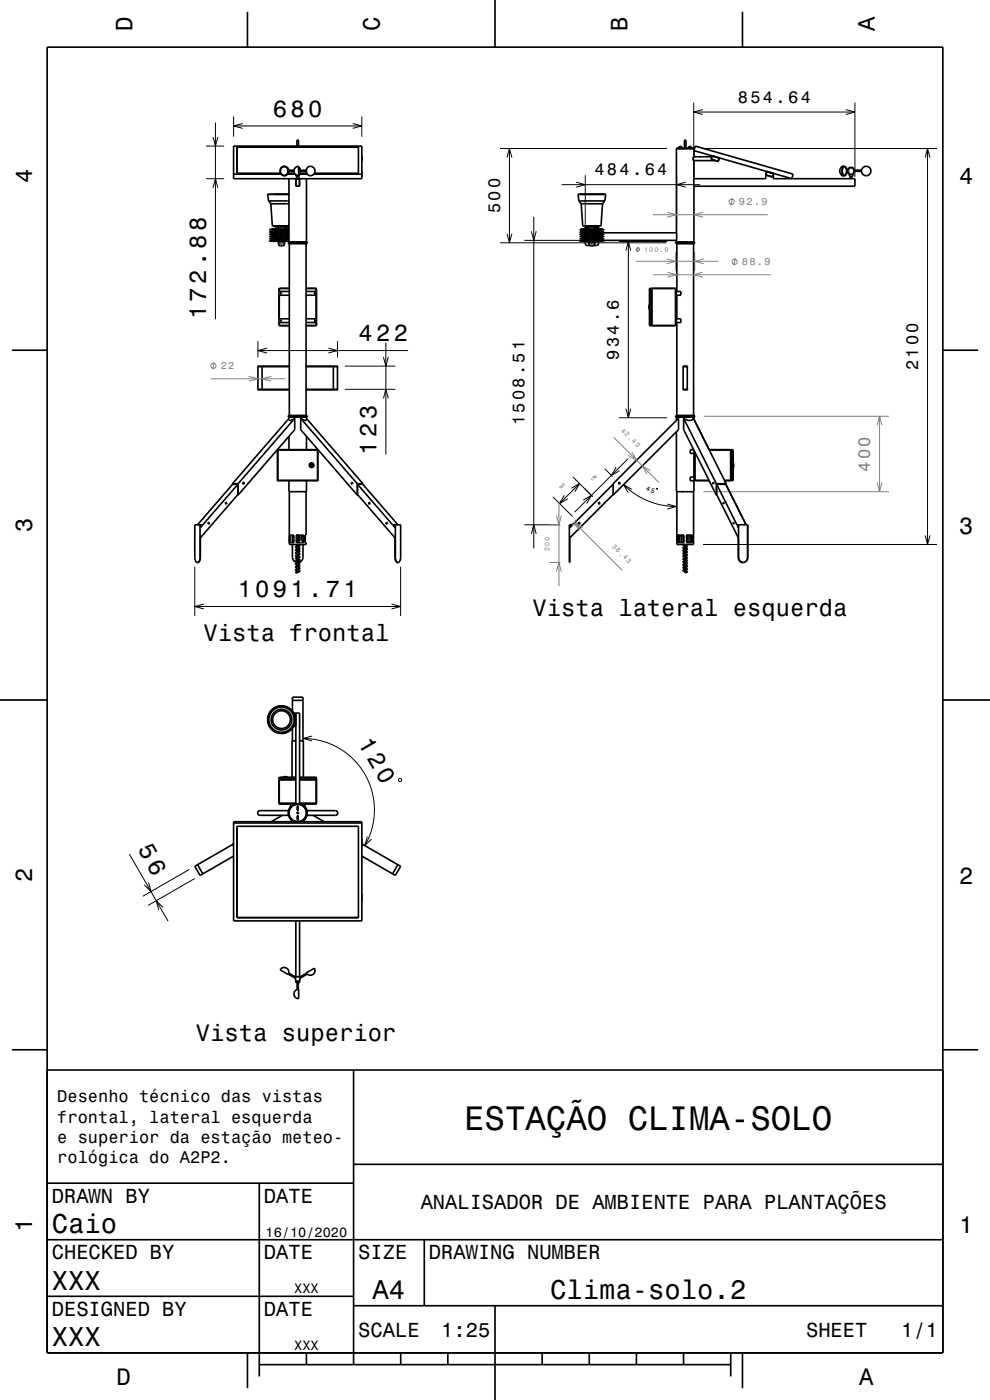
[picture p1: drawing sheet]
<svg xmlns="http://www.w3.org/2000/svg" width="210mm" height="297mm" viewBox="0 0 210 297" stroke-linecap="round" stroke-linejoin="round" font-family="sans-serif">
<g fill="none" stroke="#000" stroke-width=".21">
<path d="M43.7 37.9h3.9M43.7 31h3.9M45.2 29.1l.5 1.9 .5-1.9M45.2 39.8l.5-1.9 .5 1.9M45.7 26v41.7M49.5 24.7v4.3M49.5 26.7h27.3M51.5 26.2l-2 .5 2 .5M61.1 36.2v.1M63 29.7h.3M74.8 26.2l2 .5-2 .5M76.8 24.7v4.3"/>
<path d="M106.1 31.5h35.4M107.5 33.4l.6-1.9 .5 1.9M108.1 31.5v20M119.1 39.2h29.4M122.2 38.7l1.9 .5-1.9 .5M124.1 37.2v11.8M143.5 37.2v11.8M143.9 31.3h.8M145.2 29.7h.3M145.5 38.7l-2 .5 2 .5M146 31.3h.7M147.2 21.8v15.7"/>
<path d="M147.2 23.8h34.1M149.1 23.3l-1.9 .5 1.9 .5M149.2 31.5h49.6M179.4 23.3l1.9 .5-1.9 .5M181.3 21.8v15.7M196.2 33.4l.6-1.9 .5 1.9M196.8 31.5v84M57.2 48.7h4.1M57.2 49.2h4.1M57.2 49.7h4.1M57.2 50.1h4.1M57.2 50.6h4.1"/>
<path d="M57.2 51.1h4.1M57.4 51h3.9M57.4 48.6h3.9M57.4 49.1h3.9M57.4 49.6h3.9M57.4 50.1h3.9M57.4 50.5h3.9M57.8 47.9h3.5M58.8 48.4h1.8M59.1 51.5h1.2M59.1 51.8h1.2M59.7 48v.1"/>
<path d="M61.3 51.3h3.7M61.4 51.7h3.5M106.1 51.5h35.2M107.5 49.6l.6 1.9 .5-1.9M111.2 51h16.7M112.7 49.1l.5 1.9 .5-1.9M113.2 46v70.3M123 48.7h5.1M123 49.2h5.1M123 49.7h5.1M123 50.1h5.1M123 50.6h5.1"/>
<path d="M123 51.1h5.1M123.2 48.6h4.7M123.2 49.1h4.7M123.2 49.6h4.7M123.2 50.1h4.7M123.2 50.5h4.7M123.6 47.9h3.9M124.1 48.3h.8M124.6 48.4h1.9M124.9 51.8h1.3M126.2 48.3h.7M131.3 51.2h10.2"/>
<path d="M132.8 53.2l.5-2 .5 2M133.3 51.2v37.4M143.5 51.3h3.7M143.6 51.7h3.5M54.7 72.4v3.4M54.7 74.4h31.9M55.1 77.7v.1M56.6 73.9l-1.9 .5 1.9 .5M59.2 61.3h2.2M59.2 69h2.2M59.3 61.1v.7M59.3 62.6v5"/>
<path d="M59.3 68.4v.7M64.9 61.3h2.2M64.9 69h2.2M67 61.1v.7M67 62.6v5M67 68.4v.7M69.7 73.9l1.9 .5-1.9 .5M71.1 77.7v.1M71.6 72.4v3.4M73.1 77.7h10.7M81.3 75.7l.5 2 .6-2M81.8 72.7v23.7"/>
<path d="M137.8 61.3h5.6M137.8 69h5.6M137.9 61.1v8M143.2 61.1v8M55.1 82.6v.1M58.9 95.5h8.5M59 95.4v6.6M61.3 88.6h3.7M61.4 88.1h3.5M67.3 95.4v6.6M71.1 82.6v.1M73.1 82.6h10.7"/>
<path d="M81.3 84.5l.5-1.9 .6 1.9M128.3 99.4l1.6 1.7M130.7 99.1l-1 1.8 1.7-1M131.3 88.6h10.2M132.8 86.7l.5 1.9 .5-1.9M133.2 97.3l-11.3 11.3M143.5 88.6h3.7M143.6 88.1h3.5M147.5 96.1v5.9M150.5 95.5h5M155.4 95.4v6.6M42.4 118.2h.1"/>
<path d="M58.9 101.8h8.5M62.1 113.5v1.4v-1.4M63.9 113.7h.5M63.9 114.7h.5M83.8 118.2h.1M111.2 111.3h7.6M112.7 113.3l.5-2 .5 2M117.3 105.4l4.2 4.2M119.7 105.1l-1 1.7 1.7-1M120.8 118.2h.1M121.2 103.6l1.7-1-1 1.7M121.5 101.2l4.2 4.1"/>
<path d="M122.9 102.6l-4.2 4.2M123.7 106.1l1.8-1-1 1.7M132.3 102.8l2.5 2.1 2.6 1.4 2.9 .8 3.2 .4M134 103.8l-1.7-1 1 1.7M139.3 103.6l.2 .2zM141.6 106.9l1.9 .6-1.9 .5M143.5 106.3v3.2M145 113.5v1.4M145.7 113.5v1.4M147.3 101.8h3.1M149.1 115.5h49.7M153.6 101.8h1.9"/>
<path d="M156.6 118.2h.1M196.2 113.6l.6 1.9 .5-1.9M41.3 120.2v10.5M41.3 128.7h43.7M43.2 128.2l-1.9 .5 1.9 .5M83.1 128.2l1.9 .5-1.9 .5M85 120.2v10.5M62.5 151.3v.5M62.5 153.6v.5M64.3 156.7l2 .1 1.9 .4 2.1 .7 1.6 .8 1.5 1 1.5 1.3 1.3 1.5 1.1 1.6 .9 1.8 .7 1.9 .4 2 .1 2-.1 2.2-.4 2-.6 1.6-.9 1.8M66.2 156.1l-1.9 .6 1.9 .5M59.2 165.1h3.5"/>
<path d="M59.2 170.3h3.5M59.3 164.9v5.6M62.7 170.5a1.98 1.98 0 0 0-1.5 1.8 1.98 1.98 0 0 0 1.1 2M63 171.1v.8M63 173.1v.8M63.1 172.4h.1v.2l-.1-.1zM63.3 171.1v.8M63.3 173.1v.8M63.5 170.5a1.98 1.98 0 0 1 1.6 1.8 1.98 1.98 0 0 1-1.2 2M63.5 165.1h3.6M63.5 170.3h3.6M67 164.9v5.6"/>
<path d="M77.9 177.5l-.5 1.9 1.4-1.4M84.6 165.2h.5v.5h-.5zM27.4 181.2l8.2 14.2M31.5 187.2l.5 1.9-1.4-1.4M34.6 192.5l-1.4-1.4 .5 1.9M40.2 184.4l-9.9 5.7M41.3 186.4l-9.9 5.7"/>
</g>
<g fill="none" stroke="#808080" stroke-width=".21">
<path d="M134.9 55.4h17.5M135.4 52.4l-.2 1M138.5 45.6h24.3M138.6 58.3h24.9M141.4 54.9l1.9 .5-1.9 .6M141.6 45l1.9 .6-1.9 .5M141.6 57.8l2 .5-2 .5M143.3 53.5v3.9M147.4 53.5v3.9M149.1 57.8l-2 .5 2 .5M149.1 45l-1.9 .6 1.9 .5M149.3 54.9l-1.9 .5 1.9 .6"/>
<path d="M155.3 42.1l-.3 1.5M156 54.8l-.3 1.5M45.4 76.9l-.3 1.5M52.8 79.8l1.9 .6-1.9 .5M57.5 79.8l-1.9 .6 1.9 .5M44.7 80.4h15.9M130.2 92.8l9.6 9.6M134 95.9l1 1.7-1.7-1M138 99.8l-1.8-1 1 1.8M149.4 88.3h39.2M186.1 90.2l.5-1.9 .5 1.9M186.6 88.3v16"/>
<path d="M116.6 119.3h2.3M116.6 111.3h2.3M118 109.4l.6 1.9 .5-1.9M118.6 106.3v18M121.9 110.9l10.1 10.1M122 110.3l1 1.7-1.8-1M123.6 111.9l-1.7-1 1 1.7M149.2 104.3h39.4M186.1 102.4l.5 1.9 .5-1.9M118 121.3l.6-2 .5 2"/>
<circle cx="135.3" cy="52.9" r=".37"/>
<circle cx="155.2" cy="42.8" r=".55"/>
<circle cx="155.8" cy="55.5" r=".55"/>
<circle cx="45.3" cy="77.6" r=".55"/>
</g>
<g fill="none" stroke="#000" stroke-width=".35">
<path d="M10 10h190v277h-190zM52.5 2.5v7.5M105 0v10M157.5 2.5v7.5M49.5 36.9h10.1M49.5 31h27.3v6.9h-27.3zM50.3 31.2h25.7M59.5 36.7h-9.2v-5.5h25.7v5.5h-9.3M59.7 35.6a.85 .85 0 0 1 1.1 .1 .85 .85 0 0 1 .1 1.1 .85 .85 0 0 1-1.2 .2l-.2-.7zM60.3 35.3a1.01 1.01 0 0 0-.9 1 1.01 1.01 0 0 0 .9 1M60.3 35.3a1.01 1.01 0 0 1 .8 1 1.01 1.01 0 0 1-.8 1M60.3 35.3l.6 .2 .4 .6"/>
<path d="M61 36.9h1.6M61.1 36.1v.2M61.1 36.1h1.3M61.1 36.3h1.2M61.2 36.7h1.3M61.3 36.3l-.3 .7-.7 .3M61.3 37.9v13.4l-.1 .1M62.7 35.5l.6-.2v2a1 1 0 0 1-.9-.7 1 1 0 0 1 .3-1.1zM62.7 37l.2 .4M62.7 37.9v1.6h.8v-1.6M62.8 38h.7v1.5h-.7zM62.9 37.4h.5"/>
<path d="M62.9 37.4v.5M63 31v-.9l.2-.5 .1 .5v.9M63.3 35.5l.3 .1M63.4 35.6h.2M63.4 37.4v.5M63.6 35.6v1.3l-.2 .5M63.6 36.1h1.6M63.6 36.3h1.6M63.6 36.7h1.5M65 36.1a.93 .93 0 0 1 1.4-.6 .93 .93 0 0 1 0 1.6 .93 .93 0 0 1-1.4-.8M65 37.9v13.4l.1 .1M65.2 36.9h-1.9"/>
<path d="M66.6 36.9h10.2M143.5 31.5h3.7M143.9 31.5l.3-.4 .5 .1v.3M145.2 31.2v-1.2l.1-.4 .2 .5v1.1M145.2 31.2h.3M145.2 31.2v.3M145.5 31.2v.3M146 31.5l.3-.4 .4 .1 .1 .3M147.2 33.3v-1.8h-3.7v17.9M147.2 34.1v3.8M147.2 39.5v11.8l.1 .1M147.5 31l20.7 5.9-.2 1-20.8-5.9z"/>
<path d="M151 33.3h-4v.8h4.7M151 33.1l-.2 .7 1.6 .5 .2-.8M151.1 33.1l1.4 .4-.2 .7-1.4-.4zM162.6 36.4l-.2 .7 1.5 .5 .2-.8M162.6 36.4l1.5 .4-.2 .7-1.5-.4zM164 37.1v.8h17.3v1.6h-34.1v-1.6h15.2v-.7M178.4 37l.4 .3M178.5 37.1l.3 .1M178.8 35.3l-.3 .2M178.8 35.3l-.4 .3M178.8 35.3h.1M178.9 35.5l.1-.1a1.02 1.02 0 0 1 .4 1.7l-.2 .1a1.02 1.02 0 0 1-.3-1.7z"/>
<path d="M178.9 37.3h-.1M179.1 35.3a1.25 1.25 0 0 0 0 2M179.1 35.3a1.24 1.24 0 0 1 0 2M179.1 35.3a1 1 0 0 0-1 1 1 1 0 0 0 1 1M179.5 35.6l.3 .5M179.8 36.3l-.3 .7M180 35.6h1M180 36.9h1M180 35.6v.5h-.4M180 36.3v.6M180 36.9l.3 .5M180.3 37.4h.5"/>
<path d="M180.3 37.4v.5M180.8 37.4v.5M181 35.6v.5h1.9M181 36.9l-.2 .5M182.8 36.1a1 1 0 0 1 1.5-.7 1 1 0 0 1-.1 1.7 1 1 0 0 1-1.5-.8M182.9 36.3h-1.9v.6M56.8 41.2l.2 1.4M56.8 41.2h.1M57 42.6h4.3M57 42.6l.4 .6M57.4 43.2h3.9M57.4 43.2l.4 4.7 .1 .1h3.4"/>
<path d="M58.7 51.2l.3 .1 .1 .7 .2 .1a.86 .86 0 0 0 1-.2v-.4l.4-.3M59.1 48.1a.84 .84 0 0 1-1.1 .4l-.8 .3h4.1M59.1 48.9l-1.9 .3h4.1M59.1 49.4l-1.9 .3h4.1M59.1 49.9l-1.9 .3h4.1M59.1 50.3l-1.9 .4h4.1M59.1 50.8l-1.7 .2-.2 .2h4.1M59.1 48.9h1.2M59.1 49.4h1.2M59.1 49.9h1.2M59.1 50.3h1.2M59.1 50.8h1.2"/>
<path d="M59.1 48h.1M59.1 48.8v.1M59.1 49.2v.2M59.1 49.7v.2M59.1 50.2v.1M59.1 50.7v.1M60.3 48.1l.3 .3 .7 .1M60.3 48.9l1 .1M60.3 49.4l1 .1M60.3 49.9h1M60.3 50.3l1 .1M60.3 50.8l1 .1"/>
<path d="M60.3 48h.1M60.3 48.8v.1M60.3 49.2v.2M60.3 49.7v.2M60.3 50.2v.1M60.3 50.7v.1M61.1 51.4h4.1v.2h-4.1zM61.1 51.5h4.1M61.3 51.6l.1 .1v26M61.3 48h-3l3 .1M61.3 41.2h-4.5M65 51.6l-.1 .1v26"/>
<path d="M122.6 41.2h5.9M122.6 41.2l.2 1.4M122.7 41.2h-.1M122.8 42.6h5.5M122.8 42.6l.5 .6M123.3 43.2h4.5M123.3 43.2l.3 4.7 .1 .1h3.7l.1-.1 .3-4.7M124.1 51.2l.1 .7 .9 .2M124.1 48.5v-.5h2.8v.5M124.1 48.1h2.8M124.1 48.8v.2M124.1 49.2v.2"/>
<path d="M124.1 49.7v.2M124.1 50.2v.2M124.1 50.7v.2M124.6 51.2l.2 .1 .2 .7 .2 .1a.85 .85 0 0 0 1-.2v-.4l.3-.3M124.9 48.1a.85 .85 0 0 1-1 .4l-.9 .3 5.1-.1-1.6-.3-.3-.3M124.9 48.9l-1.9 .3h5.1l-1.9-.3M124.9 49.4l-1.9 .3h5.1l-1.9-.3M124.9 49.9l-1.9 .3h5.1l-1.9-.3M124.9 50.3l-1.9 .4 5.1-.1-1.9-.3M124.9 50.8l-1.7 .2-.2 .2 5.1-.1-1.9-.3M124.9 48.9h1.3M124.9 49.4h1.3"/>
<path d="M124.9 49.9h1.3M124.9 50.3h1.3M124.9 50.8h1.3M124.9 48h.1M124.9 48.8v.1M124.9 49.2v.2M124.9 49.7v.2M124.9 50.2v.1M124.9 50.7v.1M126.2 48h.1M126.2 48.8v.1M126.2 49.2v.2"/>
<path d="M126.2 49.7v.2M126.2 50.2v.1M126.2 50.7v.1M126.9 51.2v.6l-.1 .2-.8 .1M126.9 49.4h16.6v1.6h-15.8M126.9 48.8v.2M126.9 49.2v.2M126.9 49.7v.2M126.9 50.2v.2M126.9 50.7v.2M128.3 42.6l-.5 .6M128.4 41.2h.1"/>
<path d="M128.5 41.2l-.2 1.4M143.3 51.5h4.1M143.3 51.4h4.1v.2h-4.1zM143.5 51.6l.1 .1v10.1M143.5 51l-.1 .4M147.2 51.6l-.1 .1v36.4l.1 .1M2.5 74.3h7.5M54.6 77.7h6.8v.1h-6.8zM54.7 77.8v4.8M55.6 77.8v4.8M59.2 61.8h2.2M59.2 62.6h2.2"/>
<path d="M59.2 67.6h2.2M59.2 68.4h2.2M59.5 62.1l.2 .1-.2 .1-.1-.1zM59.5 67.9l.2 .1-.2 .1-.1-.1zM61.4 61.1h-2.1l-.1 .2v7.7l.1 .1h2.1M61.4 77.8v4.8M64.9 77.7h6.7v.1h-6.7zM64.9 61.1h2.1l.1 .2v7.7l-.1 .1h-2.1M64.9 77.8v4.8M64.9 61.8h2.2M64.9 62.6h2.2M64.9 67.6h2.2"/>
<path d="M64.9 68.4h2.2M66.7 62.1l.2 .1-.2 .1-.1-.1zM66.7 67.9l.2 .1-.2 .1-.1-.1zM70.7 77.8v4.8M71.6 77.8v4.8M137.8 64.6l-.1 .1 .1 .9M138.2 61.1v8l-.4-.1v-7.8l.1-.1h5.3l.2 .2v7.7l-.2 .1h-4.9v-8M138.2 69.1h.1M143.4 61.8h1v.8h-1M143.4 67.6h1v.8h-1M143.5 61.8v.8M143.5 67.6v.8"/>
<path d="M143.6 62.6v5M143.6 68.4v19.7l-.1 .1M144.8 77.7h1v.1h-1zM144.9 77.8v4.8M145.8 77.8v4.8M200 74.3h7.5M54.6 82.6h6.8v.1h-6.8zM58.9 95.4h8.5v6.6h-8.5zM59 95.4l-.1 .1M61.1 88.2h4.1v.2h-4.1zM61.1 88.3h4.1M61.2 88.4l.1 .5a.45 .45 0 0 0 .4 .3 .45 .45 0 0 0 .4-.2l.4-.3"/>
<path d="M61.3 92.6v2.8M61.3 88.8l-12 13.8M61.4 82.7v5.4l-.1 .1M62.5 88.7l-12 13.9M62.5 88.7v2.5l-12 13.8M63.8 88.7v2.5l12 13.8M63.8 88.7l12 13.9M64.9 82.6h6.7v.1h-6.7zM64.9 82.7v5.4l.1 .1M65 92.6v2.8M65 88.8l12 13.8M65.1 88.4l-.1 .5a.41 .41 0 0 1-.3 .3 .41 .41 0 0 1-.4-.2l-.5-.3"/>
<path d="M65.8 98.7h.6M67.3 95.4l.1 .1M143.3 88.3h4.1M143.3 88.2h4.1v.2h-4.1zM143.4 88.4l.1 .8M143.5 91.6v12.7h3.7v-2.3M143.9 88.7v2.5l-13.8 13.8v-2.4zM144.8 82.6h1v.1h-1zM145 88.7l.2 .2a1.29 1.29 0 0 0 1.9-.2l.2 .5M145 88.7v2.5l7 13.8M145 88.7l7 13.9M147.1 95.4h-.7v.8h.9"/>
<path d="M147.2 96.2v5M147.2 95.6v.6M147.3 89.2l6.7 13.4M147.3 95.8v6.2h-.9v-.8h.9M147.3 88.4l-.1 .2 .1 .6M150.4 95.4h4.6v6.6h-1.3M155 95.4h.1M155.1 95.4l.4 .1v6.3l-.1 .2h-.3zM155.5 98.2l.1 .1-.1 .9M41.9 111.3l7.4-8.6h1.2l-7.5 8.6h-1.7v6.9a.95 .95 0 0 0 .6 1.1M42.4 111.3v6.9a1.07 1.07 0 0 1-.5 1.1M42.5 111.4h.5l-.5 .5z"/>
<path d="M44.2 110.8l.2 .2-.2 .2M44.2 110.8l-.1 .2 .1 .2M47.8 106.7l.1-.1 .2 .2-.2 .1zM47.9 106.6l.1 .2-.1 .1M49.3 102.6v.2M49.3 102.6h1.2M50.4 105h.1M50.5 104.9l-8 9.2v4.1a.99 .99 0 0 1-.6 1.1M50.5 102.6v2.4M51.5 102.5l.2-.1 .1 .2-.2 .1zM51.6 102.4v.3M51.6 102.4l.1 .1"/>
<path d="M51.6 102.4l.1 .1-.1 .2M51.7 102.5l-.1 .2M58.9 101.8l.1 .2M61.3 102v2.3h3.7v-2.3M61.4 104.3v11.2h3.5v-.4h-.2v-1.6h.2v-9.2M61.4 113.5h.9v1.6h-.9zM61.5 113.5v1.6M62 115.5l.1 3 .3 .6 .6 .2M62 113.5v1.6M62 114.1h.1M62.1 114.9h.1M62.1 113.5v1.6"/>
<path d="M62.1 114.1h.2M62.7 119.7l.3 .1M62.7 119.1l.3 .1M62.7 118.5l.3 .1M62.7 117.9l.3 .1M62.7 117.3l.3 .1M62.7 116.7l.3 .1M62.7 116.1l.3 .1M62.7 115.5l.3 .1M62.9 113.5h1.5v1.6h-1.5zM62.9 115h.1M62.9 114.4h.1"/>
<path d="M62.9 113.8h.1M63 113.7v.4h-.1l.7-.2M63 114.3v.4M63 114.9v.2M63 115.5v.4M63 116.1v.4M63 116.7v.4M63 117.3v.4M63 117.9v.4M63 118.5v.4M63 119.1v.4M63 119.7v.4"/>
<path d="M63 113.5h-.1M63.1 113.6h-.2M63.1 113.5v.2l.1-.2M63.3 119.8l.3 .2-.9 .3M63.3 119.2l.3 .1M63.3 118.6l.3 .1M63.3 118l.3 .1M63.3 117.4l.3 .1M63.3 116.8l.3 .1M63.3 116.2l.3 .1M63.3 115.6l.3 .1M63.3 115l.3 .1"/>
<path d="M63.3 114.4l.3 .1M63.3 113.8l.3 .1M63.3 113.5v1.6M63.3 115.5v3.9M63.3 119.5v.5M63.4 113.5l-.2 .1M63.4 114.1h.5M63.6 119.9l-.9 .4M63.6 119.3l-.9 .4M63.6 118.7l-.9 .4M63.6 118.1l-.9 .4M63.6 117.5l-.9 .4"/>
<path d="M63.6 116.9l-.9 .4M63.6 116.3l-.9 .4M63.6 115.7l-.9 .4M63.6 114.5l-.7 .2M63.6 114.5l-.7 .3M63.6 113.9l-.7 .3M63.9 113.7h.1M63.9 113.5v.2M63.9 113.7h.5M63.9 113.7v1M63.9 114.7h.1M64 114.7h.3"/>
<path d="M64.3 115.5v2.9l-.2 .4-.6 .5M64.3 114.7v.4M64.4 113.7v1M64.4 114.7h-.1M67.4 101.8l-.1 .2M74.7 102.4l.1 .2-.1 .1M74.7 102.4l-.2 .1 .2 .2M74.7 102.4l-.1 .1 .1 .2M74.7 102.4v.3M75.8 105h.1M75.8 102.6h1.2M75.8 102.6v2.4"/>
<path d="M75.8 102.7v2.2l8 9.2v4.1a.89 .89 0 0 0 .6 1.1M75.8 102.7l7.5 8.6h1.7v6.9a1.07 1.07 0 0 1-.6 1.1M75.8 102.7h1.2l7.4 8.6M77 102.6v.2M78.4 106.6l-.2 .1 .2 .2M78.4 106.6l.1 .2-.1 .1M78.4 106.6l-.1 .1 .1 .2M81.9 111l.2-.2 .1 .2-.2 .2zM82.1 110.8l-.2 .2 .2 .2M83.3 111.4h.5v.5zM83.9 111.3v6.9a.95 .95 0 0 0 .5 1.1M120.9 111.4h.5l-.5 .5z"/>
<path d="M122.7 110.9l.2-.1 .1 .3h-.2zM127 106.7l.2-.1 .1 .2-.3 .1zM130.1 102.7l-8.6 8.6h-.7v8l.1-5.2 9.2-9.2M131.3 102.4h.2v.2l-.2 .1zM143.6 104.3v11.2h3.5v-11.2M143.8 113.5h1.3v1.6h-1.3zM143.8 113.5v1.6M144 113.5l.4 .2 .3-.2M144.1 113.6v1.5M144.2 113.7v1.4M144.5 113.6v1.5M144.9 119.9l.3 .1"/>
<path d="M144.9 119.3l.3 .1M144.9 118.7l.3 .1M144.9 118.1l.3 .1M144.9 117.5l.3 .1M144.9 116.9l.3 .1M144.9 116.3l.3 .1M144.9 115.7l.3 .1M144.9 115.1h.1M144.9 114.5h.1M144.9 113.9h.1M144.9 114.3v.2M144.9 114.4v.1"/>
<path d="M144.9 113.7v.2M144.9 113.8v.1M144.9 113.5v1.4M144.9 114.9h.1M145 114.9l.1 .2M145 114.9l-.1 .2M145 115.5l-.1 .2M145 115l-.1 .1M145.2 115.5v5.8M145.3 115.5l-.4 .2M145.5 120l.3 .1M145.5 119.4l.3 .1"/>
<path d="M145.5 118.8l.3 .1M145.5 118.2l.3 .1M145.5 117.6l.3 .1M145.5 117l.3 .1M145.5 116.4l.3 .1M145.5 115.8l.3 .1M145.5 115.5v5.8h-.3M145.6 113.5h1.3v1.6h-1.3zM145.7 114.9l-.1 .2M145.7 114.6l.1 .1M145.7 114l.1 .1M145.7 113.5v.1"/>
<path d="M145.7 113.5v1.4M145.7 114.9h.1M145.8 119.5l-.9 .4M145.8 118.9l-.9 .4M145.8 118.3l-.9 .4M145.8 117.7l-.9 .4M145.8 117.1l-.9 .4M145.8 116.5l-.9 .4M145.8 115.9l-.9 .4M145.8 114.7h-.1M145.8 114.7l-.1 .1M145.8 114.1h-.1"/>
<path d="M145.8 114.1l-.1 .1M146 113.5l.4 .2 .3-.2M146.1 113.6v1.5M146.5 113.7v1.4M146.6 113.6v1.5M146.9 113.5v1.6M147.1 115.1h.1M147.1 113.5h.1M147.2 101.2v.8M147.3 101.8l.2 .2h2.9M151.3 102.4v.3zM151.4 102.4v.2"/>
<path d="M152 105h.1M152 102.6h2M152 102.6v2.4M152 102.7v2.2l4.6 9.2v4.1a1.04 1.04 0 0 0 1 1.1M152 102.7h2l4.3 8.6M152 102.7l4.3 8.6h2.3v6.9M153.5 106.6v.3zM153.5 106.6v.3M154 102.6v.3M155 101.9h.1M155.6 110.8v.4zM155.6 110.9v.3"/>
<path d="M156.4 111.4h.2v.5zM156.7 111.3v6.9a1.04 1.04 0 0 0 .9 1.1M157.6 119.3h.1M158.6 118.2a1.06 1.06 0 0 1-1 1.1M158.6 118.2l-.3 .8M62.7 120.9l.3 .1M62.7 120.3l.3 .1M63 121.3h.1M63 120.3v.4M63 120.9v.4M63.2 121.3v.2h-.5M63.3 121l.3 .1"/>
<path d="M63.3 120.4l.3 .1M63.3 120.1v.5M63.3 120.7v.5M63.6 121.1l-.9 .4M63.6 120.5l-.9 .4M144.9 121.1l.3 .1M144.9 120.5l.3 .1M145.2 121.3l.1 .2M145.5 121.2l.3 .1M145.5 120.6l.3 .1M145.8 121.3l-.5 .2M145.8 120.7l-.9 .4"/>
<path d="M145.8 120.1l-.9 .4M0 148.5h10M62 150.9v-3h2.3v9.3M62 154.5v2.7M62 148.6h2.3M62.3 151.3h1.2v19.4M62.3 154.1h.4M62.7 151.3v19.4M62.7 157.2h-.8v7.7M63.5 157.2h.9v7.7M200 148.5h10M49.3 179.1l-8 4.7 1.1 1.9 .6-.3"/>
<path d="M49.5 174.3h27.3v21.1h-27.3zM49.5 178.9l-.2 .2 .2 .4M49.5 174.6h27.3M50.3 175.3h25.7v19.4h-25.7zM59.2 165.3v.1M59.9 173l-2.4 1.3M60 164.9l.1-.1 .9 .1M61.2 172h-6.1a.5 .5 0 0 0-.5 .5 .5 .5 0 0 0 .5 .5h6.1M61.6 171.1v-.5l-2.4-.1h3.5a2.02 2.02 0 0 0-1.6 1.8 2.02 2.02 0 0 0 1.2 2M62.3 174.3h.1M62.3 174.1v.2M62.7 165.4h-3.5v4.9l.1 .2"/>
<path d="M62.7 164.9h-3.4l-.1 .2v.2h3.5M63 173.1h.3h-.1v.8h.1h-.3h.1v-.8zM63 171.1h.3h-.1v.7l.1 .1h-.3l.1-.1v-.7zM63.1 172.3l.2 .2-.1 .1-.2-.2zM63.5 165.4h3.6v4.9l-.1 .2M63.5 164.9h3.5l.1 .2v.2h-3.6M63.9 174.1v.2M64 174.3h.1M64.7 171.1v-.5l2.4-.1h-3.6a2.02 2.02 0 0 1 1.7 1.8 2.02 2.02 0 0 1-1.3 2M65.1 172h6a.5 .5 0 0 1 .5 .5 .5 .5 0 0 1-.5 .5h-6M66.4 173l2.4 1.3M67.1 165.3v.1"/>
<path d="M76.8 178.9l.2 .2-.2 .4M77 179.1l7.4 4.3M41.9 183.4l1.1 2M49.5 181.6l-6.5 3.8M62.7 195.4v11.9M63.5 195.4v11.9l1.6-.9M76.8 181.6l6.5 3.8M84.4 183.4l-1.1 2M84.4 183.4l.6 .4-1.1 1.9-.6-.3M61.1 206.6l1.6 .9M61.2 206.4l1.6 .9M61.3 206.4a1 1 0 0 0-.7-1.1 1 1 0 0 0-1.2 .4l1.8 1"/>
<path d="M62.7 208v.5h.3M63 208.2v1.8M63.3 209.9v2a1 1 0 0 1-.9-.9 1 1 0 0 1 .6-1.1M63.3 208.2v1.8M63.5 208v.5h-.2M65 206.5l1.7-1.1a1 1 0 0 1-.2 1.3 1 1 0 0 1-1.3-.1M65.2 206.6l-1.6 .9M2.5 222.7h7.5M10 227h190M75 227v62.5M200 222.7h7.5M10 251h65"/>
<path d="M55 251v41M75 247h125M10 275h65M10 263h190M75 277h125M90 263v14M105 277v20M52.5 287v7.5M55 289.5h100M65 287v2.5M85 287v2.5M95 287v2.5"/>
<path d="M115 287v2.5M125 287v2.5M135 287v2.5M145 287v2.5M155 287v5M157.5 287v7.5"/>
<circle cx="66.1" cy="98.7" r=".32"/>
<circle cx="66.1" cy="98.7" r=".38"/>
<circle cx="66.1" cy="98.7" r=".5"/>
<circle cx="59.7" cy="152.7" r="2.94"/>
<circle cx="59.7" cy="152.7" r="2.68"/>
<circle cx="59.7" cy="152.7" r="2.88"/>
<circle cx="59.7" cy="152.7" r="1.88"/>
<circle cx="59.7" cy="152.7" r="2.2"/>
<circle cx="63.1" cy="172.5" r="1.86"/>
<circle cx="63.1" cy="207.7" r=".5"/>
</g>
<text font-size="7.2" x="98.5" y="239.6">ESTAÇÃO CLIMA-SOLO</text>
<g font-size="5.8">
<text x="11" y="261.6">Caio</text>
<text x="11" y="273.6">XXX</text>
<text x="79" y="275.6">A4</text>
<text x="116.7" y="275.6">Clima-solo.2</text>
<text x="11" y="285.6">XXX</text>
</g>
<g font-size="5.1">
<text x="75.9" y="157.6" transform="rotate(60 75.9 157.6)">120</text>
<text x="29.2" y="180.2" transform="rotate(60 29.2 180.2)">56</text>
</g>
<g font-size="5">
<text x="28.1" y="6.5" transform="rotate(-90 28.1 6.5)">D</text>
<text x="80.6" y="6.5" transform="rotate(-90 80.6 6.5)">C</text>
<text x="133.1" y="6.5" transform="rotate(-90 133.1 6.5)">B</text>
<text x="185.6" y="6.5" transform="rotate(-90 185.6 6.5)">A</text>
<text x="57.9" y="24.7">680</text>
<text x="6.8" y="38.7" transform="rotate(-90 6.8 38.7)">4</text>
<text x="203.5" y="39">4</text>
<text x="43.7" y="67.7" transform="rotate(-90 43.7 67.7)">172.88</text>
<text x="76.1" y="72.4">422</text>
<text x="79.9" y="96.4" transform="rotate(-90 79.9 96.4)">123</text>
<text x="6.8" y="112.9" transform="rotate(-90 6.8 112.9)">3</text>
<text x="203.5" y="113.2">3</text>
<text x="50.4" y="126.7">1091.71</text>
<text x="112.9" y="130.8">Vista lateral esquerda</text>
<text x="43.1" y="136">Vista frontal</text>
<text x="6.8" y="187.1" transform="rotate(-90 6.8 187.1)">2</text>
<text x="203.5" y="187.4">2</text>
<text x="41.6" y="220.9">Vista superior</text>
<text x="6.8" y="261.3" transform="rotate(-90 6.8 261.3)">1</text>
<text x="203.5" y="261.6">1</text>
<text x="24.7" y="293.8">D</text>
<text x="182.2" y="293.8">A</text>
</g>
<g font-size="4.3">
<text x="11" y="255.2">DRAWN BY</text>
<text x="56" y="255.2">DATE</text>
<text x="89.2" y="256.6">ANALISADOR DE AMBIENTE PARA PLANTAÇÕES</text>
<text x="11" y="267.2">CHECKED BY</text>
<text x="56" y="267.2">DATE</text>
<text x="76" y="267.2">SIZE</text>
<text x="91" y="267.2">DRAWING NUMBER</text>
<text x="11" y="279.2">DESIGNED BY</text>
<text x="56" y="279.2">DATE</text>
<text x="76" y="283.6">SCALE</text>
<text x="93.6" y="283.6">1:25</text>
<text x="171" y="283.6">SHEET</text>
<text x="191.2" y="283.6">1/1</text>
</g>
<g font-size="3.6">
<text x="156.5" y="21.8">854.64</text>
<text x="126.1" y="37.2">484.64</text>
<text x="106.1" y="45.3" transform="rotate(-90 106.1 45.3)">500</text>
<text x="131.3" y="76.4" transform="rotate(-90 131.3 76.4)">934.6</text>
<text x="194.8" y="78.6" transform="rotate(-90 194.8 78.6)">2100</text>
<text x="111.2" y="90.3" transform="rotate(-90 111.2 90.3)">1508.51</text>
<text x="12.1" y="233.8">Desenho técnico das vistas</text>
<text x="12.1" y="238.1">frontal, lateral esquerda</text>
<text x="12.1" y="242.5">e superior da estação meteo-</text>
<text x="12.1" y="246.8">rológica do A2P2.</text>
</g>
<text font-size="3.6" fill="#808080" x="184.6" y="100.1" transform="rotate(-90 184.6 100.1)">400</text>
<g font-size="2.9">
<text x="56.3" y="262.3">16/10/2020</text>
<text x="62.4" y="274.3">XXX</text>
<text x="62.4" y="286.3">XXX</text>
</g>
<g font-size="2.2" fill="#808080">
<text x="156.7" y="43.6">92.9</text>
<text x="157.4" y="56.3">88.9</text>
<text x="46.8" y="78.4">22</text>
</g>
<g font-size="1.4" fill="#808080">
<text x="136.7" y="53.4">100.9</text>
<text x="131.6" y="91.4" transform="rotate(45 131.6 91.4)">42.43</text>
<text x="116.6" y="116.8" transform="rotate(-90 116.6 116.8)">200</text>
<text x="129.8" y="115.9" transform="rotate(45 129.8 115.9)">38.43</text>
</g>
<text font-size="1.4" x="136.9" y="103.9" transform="rotate(22 136.9 103.9)">45</text>
<g font-size=".7">
<text x="118.9" y="103.8" transform="rotate(-45 118.9 103.8)">150</text>
<text x="125.6" y="102.1" transform="rotate(-45 125.6 102.1)">150</text>
</g>
</svg>
